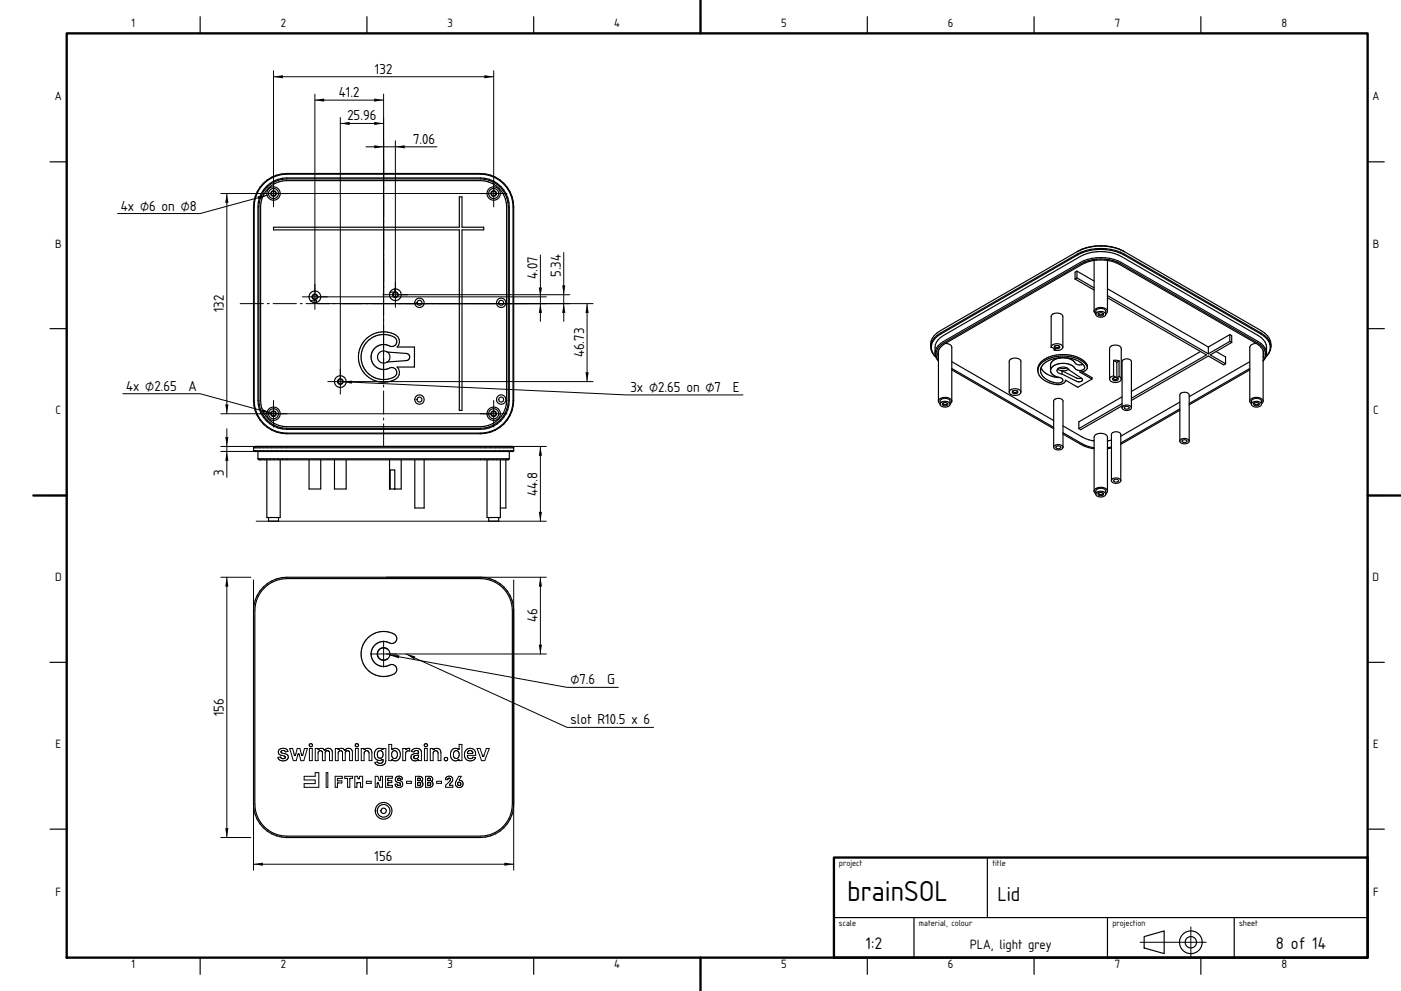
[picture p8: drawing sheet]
<svg xmlns="http://www.w3.org/2000/svg" width="420mm" height="297mm" viewBox="0 0 420 297" stroke-linecap="round" stroke-linejoin="round" font-family="sans-serif">
<g fill="#000">
<path d="M82 23l2.8-.5v1zM94.4 30l2.8-.5v1zM102 37l2.8-.5v1zM112.2 36.5l2.8 .5-2.8 .5zM112.2 29.5l2.8 .5-2.8 .5zM145.2 22.5l2.8 .5-2.8 .5zM68 58l.5 2.8h-1zM77.2 58.8l2.9-.3-2.6 1.2zM112.2 43.5l2.8 .5-2.8 .5zM118.5 44l2.8-.5v1zM162 91l.5 2.8h-1zM161.5 86.2h1l-.5 2.8z"/>
<path d="M169 91l.5 2.8h-1zM168.5 85.5h1l-.5 2.8zM176 91l.5 2.8h-1zM102.7 114.4l2.8-.3v.9zM175.5 111.6h1l-.5 2.8zM68 135.3l.5 2.8h-1zM67.5 131h1l-.5 2.8zM67.5 121.2h1l-.5 2.8zM78.8 122.6l2.6 1.2-2.9-.3zM162 133.8l.5 2.8h-1zM161.5 153.4h1l-.5 2.8zM68 173l.5 2.8h-1z"/>
<path d="M162 173l.5 2.8h-1zM116.9 196.3l2.8 .1-.2 .9zM121.7 196l2.8 .7-.4 .9zM161.5 193.2h1l-.5 2.8zM67.5 248.2h1l-.5 2.8zM76 259l2.8-.5v1zM151.2 258.5l2.8 .5-2.8 .5z"/>
</g>
<g fill="none" stroke="#000" stroke-width=".35">
<path d="M60 5v5M110 5v5M160 5v5M210 5v5M260 5v5M310 5v5M360 5v5M15 48.5h5M78.9 54.9a10 10 0 0 1 7.1-2.9h58a10 10 0 0 1 10 10v58a10 10 0 0 1-10 10h-58a10 10 0 0 1-10-10v-58a10 10 0 0 1 2.9-7.1zM79.1 55.1a9.8 9.8 0 0 1 6.9-2.9h58a9.8 9.8 0 0 1 9.8 9.8v58a9.8 9.8 0 0 1-9.8 9.8h-58a9.8 9.8 0 0 1-9.8-9.8v-58a9.8 9.8 0 0 1 2.9-6.9zM79.9 55.9a8.7 8.7 0 0 1 6.1-2.6h58a8.7 8.7 0 0 1 8.7 8.7v58a8.7 8.7 0 0 1-8.7 8.7h-58a8.7 8.7 0 0 1-8.7-8.7v-58a8.7 8.7 0 0 1 2.6-6.1zM80.1 56.1a8.4 8.4 0 0 1 5.9-2.5h58a8.4 8.4 0 0 1 8.4 8.4v58a8.4 8.4 0 0 1-8.4 8.4h-58a8.4 8.4 0 0 1-8.4-8.4v-58a8.4 8.4 0 0 1 2.5-5.9z"/>
<path d="M80.4 56.4a7.9 7.9 0 0 1 5.6-2.3h58a7.9 7.9 0 0 1 7.9 7.9v58a7.9 7.9 0 0 1-7.9 7.9h-58a7.9 7.9 0 0 1-7.9-7.9v-58a7.9 7.9 0 0 1 2.3-5.6zM410 48.5h5M82 68.1h55.7v-9.1h.8v9.1h6.5v.8h-6.5v54.1h-.8v-54.1h-55.7zM322.9 75.4a14.9 14.9 0 0 1 14.2 0M323.2 75.3l-41.3 23.8a4.8 4.8 0 0 0-2.9 4.8M324.1 74.8a16.2 16.2 0 0 1 11.8 0M328 78.1v15.2M332 78.1v15.2M336.8 75.3l41.3 23.8a4.8 4.8 0 0 1 2.9 4.8M15 98.5h5M93.3 90.3a1.75 1.75 0 0 1 0-2.7 1.75 1.75 0 0 1 2.7 .6 1.75 1.75 0 0 1-1.1 2.4M93.3 90.3l.6 .3h1"/>
<path d="M93.3 90.3l1.6-.2v.5M117 87.5h1.2M118.2 87.5h.2M118.4 86.6a1.75 1.75 0 0 1 1.9 1.9 1.75 1.75 0 0 1-2.2 1.5 1.75 1.75 0 0 1-1.1-2.5M118.4 86.6l-.8 .2-.6 .7M118.4 87.5a.85 .85 0 0 1 .9 1 .85 .85 0 0 1-1.3 .5 .85 .85 0 0 1 .2-1.5M118.4 87.5h.1M118.4 86.6v.9M322.3 83.6l5.7 3.3M322.9 81.3l5.1 2.9M322.9 81.3l-.6 .3v2M322.9 83.3l5.1 3"/>
<path d="M322.9 81.3v2M322.9 83.3l-.6 .3M328 93.3a2.31 2.31 0 0 1 4 0M328 93.3l.5 .8M328.5 94.2v-.9a1.72 1.72 0 0 1 3 0v.9M328.5 94.2a1.72 1.72 0 0 1 3 0M328.5 94.2a1.73 1.73 0 0 0 3 0M329.2 94a.82 .82 0 0 1 1-.4 .82 .82 0 0 1 .6 .8 .84 .84 0 0 1-1 .4 .84 .84 0 0 1-.6-.8zM329.3 93.9a.7 .7 0 0 0 .7 .4 .7 .7 0 0 0 .7-.4M332 93.3l-.5 .8M332 86.5l30.2 17.5M332 88.6l30.2 17.4"/>
<path d="M332 89.2l29.7 17.2-22.5 13M410 98.5h5M109.6 101.7a7.3 7.3 0 0 1 9.6-.8 2.25 2.25 0 0 1-.2 3.1h5.2v6h-5.2a2.46 2.46 0 0 1 .6 2.6 2.46 2.46 0 0 1-2.2 1.6 7.6 7.6 0 0 1-8.8-3.2 7.6 7.6 0 0 1 1-9.3zM110.2 102.3a6.6 6.6 0 0 1 8.4-.9 1.59 1.59 0 0 1-.2 2.2 1.59 1.59 0 0 1-2.2-.2 3.8 3.8 0 0 0-4.9 3.9 3.8 3.8 0 0 0 5.5 3 1.54 1.54 0 0 1 2.1 .9 1.54 1.54 0 0 1-1.3 2 6.7 6.7 0 0 1-8.2-2.4 6.7 6.7 0 0 1 .8-8.5zM113.6 105.8a1.83 1.83 0 0 1 2.4-.3l5.7 .4a1.07 1.07 0 0 1 1.1 1.1 1.07 1.07 0 0 1-1.1 1.1l-5.7 .4a1.83 1.83 0 0 1-2.4-.3 1.83 1.83 0 0 1 0-2.4zM116.2 105.5a1.9 1.9 0 0 1 0 3M279 103.9a4.8 4.8 0 0 1 2.9-4.1l41-23.6a15.6 15.6 0 0 1 14.2 0l41 23.6a5.2 5.2 0 0 1 2.9 4.1M279 103.9a4.1 4.1 0 0 0 1.6 3.1M280.3 105.9a4.6 4.6 0 0 1 2.6-5.4l41-23.6a13.6 13.6 0 0 1 12.2 0l41 23.6a4.7 4.7 0 0 1 2.6 5.4M280.3 105.9a3.5 3.5 0 0 0 1 2.3M280.3 105.9a4.2 4.2 0 0 1 2.6-3.6l41-23.6a13.6 13.6 0 0 1 12.2 0l41 23.6a4.5 4.5 0 0 1 2.6 3.6M281.3 108a3.5 3.5 0 0 1 1.8-5.3l41-23.7a13.1 13.1 0 0 1 11.8 0l41 23.7a3.5 3.5 0 0 1 1.8 5.3"/>
<path d="M281.3 105.1v15.1M283.4 102.9a1.73 1.73 0 0 1 1.9 1.2v16.1M285.3 110.8l30.6 17.7M285.3 110.4l30.6 17.7M285.3 108.4l30.6 17.6M302.6 117.5v-9.2a2.01 2.01 0 0 1 3.5 0v9.2M302.6 117.5a2.01 2.01 0 0 1 3.5 0M302.6 117.5a2.02 2.02 0 0 0 3.5 0M303.5 117.3a.82 .82 0 0 1 1-.4 .82 .82 0 0 1 .6 .8 .84 .84 0 0 1-1 .4 .84 .84 0 0 1-.6-.8zM303.6 117.2a.7 .7 0 0 0 .7 .4 .7 .7 0 0 0 .7-.4M311.1 111a5.1 5.1 0 0 0 4.8 4.1 2.61 2.61 0 0 0 3.5-1.2l3.7 2.2 4.2-2.5M312.1 110.2a5.8 5.8 0 0 0 5.4 2.9"/>
<path d="M312.9 109.1a9.7 9.7 0 0 1 11.8 .2 .87 .87 0 0 1 0 1.5 2.89 2.89 0 0 1-3.2-1.2 5.1 5.1 0 0 0-6.4 .9 2.02 2.02 0 0 0 1.9 2.5l.3 .1a1.18 1.18 0 0 1 1.3 1.1 3.8 3.8 0 0 1-4.4-.2 2.93 2.93 0 0 1-1.6-4.6zM315.1 104v-9.2a2.01 2.01 0 0 1 3.5 0v9.2M315.1 104a2.01 2.01 0 0 1 3.5 0M315.1 104l1.3 .7-.4 .2M316 104.5v.4M316.1 103.8a.82 .82 0 0 1 .9-.4 .82 .82 0 0 1 .6 .8 .84 .84 0 0 1-.9 .4 .84 .84 0 0 1-.6-.7zM316.2 103.7a.7 .7 0 0 0 .7 .5 .7 .7 0 0 0 .6-.5M317.1 110.6l1.3 .5M317.1 110.5a2.37 2.37 0 0 1 3.4 .4l3.7 2.5a.57 .57 0 0 1 .3 .7 .57 .57 0 0 1-.8 .3h-.8l-4.8-2.3a.95 .95 0 0 1-1.1-.5 .95 .95 0 0 1 .1-1.1zM317.5 110.3a3.1 3.1 0 0 0 2.4 0M318.4 111.1l4.5 2.3 1.2-.1M318.4 111.1v1"/>
<path d="M318.5 111.2h.1M318.6 104a1.94 1.94 0 0 1-2.6 .9M318.6 107.2a3.3 3.3 0 0 0-3.7 2.2v1.6M319 107.2l1.5 .3 1.2 .6a2.51 2.51 0 0 0 2.9 1.1M320.3 110.6l-.7 .5-1.1 .1M324.4 111.4l2.9 1.8v.4M324.4 111.4l-.7 .1 3.6 2.1M326 110.3l-.8 .9-.8 .2M326 110.3a5.2 5.2 0 0 0-4.3-3.2 10.4 10.4 0 0 0-9.8 2.1l-.6 1.1-.2 .7M326 110.3a3.5 3.5 0 0 0-2.6-3.1 11.2 11.2 0 0 0-11.2 1.2l-.9 1.4-.2 1.2M332.6 113.6v-9.2a2.01 2.01 0 0 1 3.5 0v9.2M332.6 113.6a2.02 2.02 0 0 0 3.5 0"/>
<path d="M333.7 113.3a.7 .7 0 0 0 .7 .5 .7 .7 0 0 0 .6-.5M333.8 112.7l-.9 .4-.3 .5M333.8 108l1.7 .2M333.8 108v4.7M333.8 112.7l.9 .5M333.8 108l1 .6M334.7 113.2a.65 .65 0 0 0-.8-.1 .65 .65 0 0 0-.2 .8 .83 .83 0 0 0 .9 .3 .83 .83 0 0 0 .6-.7l-.4-.3M334.7 113.2h.1M334.8 113.2h.1M334.8 108.6v4.6M335.5 112.8l.6 .8M335.5 108.2v4.6"/>
<path d="M335.5 112.8l-.7 .4M335.5 108.2l-.7 .4M336.4 118.9l-13 7.5v2.1M359.9 105.3l-20.7 12M362.2 104v2M364.6 105.3l2.8 1.7v2M367.4 109l-.6 .3-4.6-2.6-23 13.3M368.7 100.3l.5 .3v2.1M368.7 100.3l-6.5 3.7M368.7 100.3v2M368.7 102.3l.5 .4M368.7 102.3l-6.5 3.7"/>
<path d="M369.2 102.7l-6.4 3.7 4.6 2.6M374.7 110.8l-18.2 10.5M374.7 110.4l-18.2 10.5M374.7 108.4l-18.2 10.5M376.6 102.9l-41-23.7a12.3 12.3 0 0 0-11.2 0l-41 23.7a3.5 3.5 0 0 0-2.1 4.2M376.6 102.9a3.5 3.5 0 0 1 2.1 4.2M376.6 102.9a1.74 1.74 0 0 0-1.9 1.2v16.1M378.7 105.1v15.1M379.7 105.9a3.5 3.5 0 0 1-1 2.3M379.7 106.6a3.8 3.8 0 0 0-.8-5.8l-42-24.4a15.3 15.3 0 0 0-13.8 0l-41 23.7a4.3 4.3 0 0 0-2.4 5.7l.8 1.1M381 103.9a4.1 4.1 0 0 1-1.6 3.1M76 135.1l.2 .2h77.6l.2-.2"/>
<path d="M76 135.1h78M76 134.2h78M76 134.2v.9M76 134.2l.4-.4h77.2l.4 .4M77.3 135.3v2.2M77.3 137.5h75.4M77.3 137.5l.3 .3h74.8l.3-.3M80 137.8v17.3h4v-17.3M92.6 137.8v8.8h3.5v-8.8M100.3 137.8v8.8h3.5v-8.8M116.8 137.8v8.8h.2M120.3 137.8v8.8h-1.9"/>
<path d="M124.4 137.8v14.4h2.8v-14.4M146 137.8v17.3h4v-17.3M151.7 137.8v14.4h-1.7M152.7 135.3v2.2M154 134.2v.9M281.3 120.2a2.31 2.31 0 0 1 4 0M281.3 120.2l.5 .8M281.8 121.1v-.9a1.72 1.72 0 0 1 3 0v.9M281.8 121.1a1.72 1.72 0 0 1 3 0M281.8 121.1a1.73 1.73 0 0 0 3 0M282.6 120.9a.82 .82 0 0 1 .9-.3 .82 .82 0 0 1 .6 .8 .84 .84 0 0 1-.9 .4 .84 .84 0 0 1-.7-.8zM282.7 120.8a.7 .7 0 0 0 .6 .5 .7 .7 0 0 0 .7-.5"/>
<path d="M285.3 120.2l-.5 .8M315.9 134v-13.8a1.61 1.61 0 0 1 2.8 0v13.8M315.9 134a1.61 1.61 0 0 1 2.8 0M315.9 134a1.62 1.62 0 0 0 2.8 0M316.7 133.8a.67 .67 0 0 1 .8-.3 .67 .67 0 0 1 .4 .8 .67 .67 0 0 1-.8 .2 .67 .67 0 0 1-.4-.7zM318.7 130.1l6.4 3.6 2.9 .8M318.7 129.7l6.7 3.8 2.6 .7M318.7 127.6l6.7 3.8 2.6 .7M333.2 134.3l-1.2 .2M333.2 133.9l-1.2 .3M333.2 131.9l-1.2 .2M336.4 122.2v-13.8a1.61 1.61 0 0 1 2.8 0v13.8"/>
<path d="M336.4 122.2a1.61 1.61 0 0 1 2.8 0M336.4 122.2a1.62 1.62 0 0 0 2.8 0M336.4 121l-13 7.5M336.4 121.6l-12.4 7.2-.6-.3M337.2 122a.67 .67 0 0 1 .8-.3 .67 .67 0 0 1 .4 .7 .67 .67 0 0 1-.8 .3 .67 .67 0 0 1-.4-.7zM353.7 132.2v-13.8a1.61 1.61 0 0 1 2.8 0v13.8M353.7 132.2a1.61 1.61 0 0 1 2.8 0M353.7 132.2a1.62 1.62 0 0 0 2.8 0M353.7 123l-17.7 10.2M353.7 122.5l-17.7 10.3M353.7 120.5l-17.7 10.2M354.5 132a.67 .67 0 0 1 .8-.3 .67 .67 0 0 1 .4 .7 .67 .67 0 0 1-.8 .3 .67 .67 0 0 1-.4-.7z"/>
<path d="M374.7 120.2a2.31 2.31 0 0 1 4 0M374.7 120.2l.5 .8M375.2 121.1v-.9a1.72 1.72 0 0 1 3 0v.9M375.2 121.1a1.72 1.72 0 0 1 3 0M375.2 121.1a1.73 1.73 0 0 0 3 0M375.9 120.9a.82 .82 0 0 1 .9-.3 .82 .82 0 0 1 .6 .8 .84 .84 0 0 1-.9 .4 .84 .84 0 0 1-.6-.8zM376 120.8a.7 .7 0 0 0 .7 .5 .7 .7 0 0 0 .6-.5M378.7 120.2l-.5 .8M15 148.5h5M80.5 155.1v1.1h3v-1.1M117 146.6v-5.7h1.4v5.7M117 146.6h1.2"/>
<path d="M118.2 146.6h.2M118.4 146.5l-.2 .1M146.5 155.1v1.1h3v-1.1M328 147.2v-16.2a2.31 2.31 0 0 1 4 0v16.2M328 147.2a2.31 2.31 0 0 1 4 0M328 147.2l.5 .8M328.5 148.1v-.9a1.72 1.72 0 0 1 3 0v.9M328.5 148.1a1.72 1.72 0 0 1 3 0M328.5 148.1a1.73 1.73 0 0 0 3 0M329.2 147.9a.82 .82 0 0 1 1-.4 .82 .82 0 0 1 .6 .8 .84 .84 0 0 1-1 .4 .84 .84 0 0 1-.6-.8zM329.3 147.8a.7 .7 0 0 0 .7 .4 .7 .7 0 0 0 .7-.4M332 147.2l-.5 .8"/>
<path d="M333.2 144v-13.8a1.61 1.61 0 0 1 2.8 0v13.8M333.2 144a1.61 1.61 0 0 1 2.8 0M333.2 144a1.62 1.62 0 0 0 2.8 0M334 143.8a.67 .67 0 0 1 .8-.3 .67 .67 0 0 1 .4 .8 .67 .67 0 0 1-.8 .2 .67 .67 0 0 1-.4-.7zM410 148.5h5M78.9 175.9a10 10 0 0 1 7.1-2.9h58a10 10 0 0 1 10 10v58a10 10 0 0 1-10 10h-58a10 10 0 0 1-10-10v-58a10 10 0 0 1 2.9-7.1zM79.2 176.2a9.6 9.6 0 0 1 6.8-2.8h58a9.6 9.6 0 0 1 9.6 9.6v58a9.6 9.6 0 0 1-9.6 9.6h-58a9.6 9.6 0 0 1-9.6-9.6v-58a9.6 9.6 0 0 1 2.8-6.8zM15 198.5h5M110.2 191.3a6.6 6.6 0 0 1 8.4-.9 1.59 1.59 0 0 1-.2 2.2 1.59 1.59 0 0 1-2.2-.2 3.8 3.8 0 0 0-4.9 3.9 3.8 3.8 0 0 0 5.5 3 1.54 1.54 0 0 1 2.1 .9 1.54 1.54 0 0 1-1.3 2 6.8 6.8 0 0 1-8.2-2.4 6.8 6.8 0 0 1 .8-8.5zM116.2 194.5a1.87 1.87 0 0 0-2.5 .2 1.87 1.87 0 0 0 0 2.6 1.87 1.87 0 0 0 2.5 .2M410 198.5h5M15 248.5h5"/>
<path d="M296 257v18M410 248.5h5M250 275h160M274 275v12M332 275v12M370 275v12M60 287v5M110 287v5M160 287v5M210 287v5M260 287v5M310 287v5"/>
<path d="M343 280.7l6-1.7v6.8l-6-1.7zM360 287v5"/>
<circle cx="82" cy="58" r=".66"/>
<circle cx="82" cy="58" r="1.5"/>
<circle cx="82" cy="58" r="2"/>
<circle cx="82" cy="58" r=".85"/>
<circle cx="148" cy="58" r=".66"/>
<circle cx="148" cy="58" r="1.5"/>
<circle cx="148" cy="58" r="2"/>
<circle cx="148" cy="58" r=".85"/>
<circle cx="94.4" cy="89" r=".66"/>
<circle cx="94.4" cy="89" r=".85"/>
<circle cx="118.5" cy="88.3" r=".66"/>
<circle cx="125.7" cy="90.8" r="1.4"/>
<circle cx="125.8" cy="90.8" r=".74"/>
<circle cx="150.2" cy="90.8" r=".74"/>
<circle cx="150.3" cy="90.8" r="1.4"/>
<circle cx="102" cy="114.4" r="1.75"/>
<circle cx="102" cy="114.4" r=".66"/>
<circle cx="102" cy="114.4" r=".85"/>
<circle cx="125.7" cy="119.8" r="1.4"/>
<circle cx="125.8" cy="119.8" r=".74"/>
<circle cx="150.3" cy="119.8" r="1.4"/>
<circle cx="150.3" cy="119.8" r=".74"/>
<circle cx="82" cy="124" r="2"/>
<circle cx="82" cy="124" r=".85"/>
<circle cx="82" cy="124" r="1.5"/>
<circle cx="82" cy="124" r=".66"/>
<circle cx="148" cy="124" r=".66"/>
<circle cx="148" cy="124" r=".85"/>
<circle cx="148" cy="124" r="2"/>
<circle cx="148" cy="124" r="1.5"/>
<circle cx="115" cy="196" r="1.9"/>
<circle cx="115" cy="243" r=".8"/>
<circle cx="115" cy="243" r="1.9"/>
<circle cx="115" cy="243" r="2.5"/>
<circle cx="357" cy="282.4" r="3.4"/>
<circle cx="357" cy="282.4" r="1.7"/>
</g>
<g fill="none" stroke="#000" stroke-width=".3">
<path d="M82 21.2v40.8M82 23h66M94.4 28.2v64.5M94.4 30h20.6M102 35.2v82.9M102 37h13M115 28.2v86M148 21.2v40.8M66.2 58h85.8M68 58v66M80.1 58.5l-20.1 5.5h-24.8M109.7 44h21.3"/>
<path d="M118.5 42.2v49.9M162 76.4v19.9M169 75.7v20.6M72 91h7M80.1 91h.6M81.9 91h7M90 91h.6M90.7 89h73.1M91.8 91h86M114.8 88.3h56M176 91v23.4M36.8 118h23.2l21.4 5.8"/>
<path d="M98.3 114.4h79.5M102.7 114.4l85.3 4h34.7M115 115.4v.6M115 117.1v7M66.2 135.3h87M66.2 133.8h97.6M66.2 124h85.8M68 128.5v14.5M82 120v8M115 125.3v.6M115 127v7M148 120v8"/>
<path d="M162 133.8v22.4M76.8 156.2h87M66.2 173h9M68 173v78M76 173.8v87M115.8 173h48M154 173.8v87M162 173v23M111.1 196h52.7M115 192.1v7.8M116.9 196.3l53.1 9.7h15.3M121.7 196l48.3 22h26"/>
<path d="M84.2 227h.1M84.2 227v.1M84.2 227.1l.1 .1M84.3 227.2h.1M84.3 225.3v.2M84.3 225.3h.1M84.3 225.2v.1M84.3 225.5h.1M84.3 225.1l.6-.2 .7 .5 .7-.2a1.47 1.47 0 0 0-1.6-1 1.47 1.47 0 0 0-1.2 1.5l.5 .6 1.4 .4M84.3 225.1v.1M84.3 225.5l.1 .1M84.4 227.2v.1"/>
<path d="M84.4 225.6h.1M84.4 225.6l1 .3a1.12 1.12 0 0 1 1 1.4 1.12 1.12 0 0 1-1.5 .7h-.3a1.33 1.33 0 0 1-1.3-1h.9M85.4 226.7h.1M85.4 226.7l.1 .1M85.5 226.8h.1M85.5 227.1l-.5 .3-.6-.1M85.5 226.8v.1M85.5 227.1h.1M85.5 226.9h.1M85.6 226.9v.1M85.6 227l-.1 .1M88.2 226.3h.1"/>
<path d="M88.2 226.3l.2 .1M88.4 226.4h.1M88.5 226.4h-.1M88.6 226.3l-.1 .1M88.6 226.3l.5-2h.8l.6 2.1M88.6 226.3h.1M89.3 226.1l-.5 1.9h-.9l-1.1-3.7h.9l.5 2M89.3 226v.1M89.5 226h.1M89.5 226h-.2M89.6 226h.1M89.6 226l.1 .1"/>
<path d="M89.7 226.1h.1M89.7 226.1l.5 1.9h.9l1.1-3.7h-.9l-.5 2M90.5 226.4h.1M90.6 226.4h.1M90.7 226.4h-.1M90.8 226.3l-.1 .1M91.2 232.7h3.3v-1.1h1.1v4.4h-4.4v-1.1h3.3v-1.1h-3.3zM92.8 224.3h.8v3.7h-.8zM95.3 224.4l-.8-.1v3.7h.9l.1-2.7M95.3 224.4v.1M95.3 224.5h.1M95.4 224.5v.1"/>
<path d="M95.4 224.6l.5-.2a.95 .95 0 0 1 1.2 .3M95.5 225.3h.1M97.1 224.7h.1M97.2 224.7h.1M97.2 224.7v.1M97.2 224.8h.1M97.4 224.8h-.1M97.4 224.8h.1M97.5 224.7a1.2 1.2 0 0 1 1.3-.4 1.2 1.2 0 0 1 .8 1.2v2.5h-.8l-.1-2.6M97.8 231.6h.5v4.4h-.5zM98.3 225h-.4l-.4 .4v2.6h-.8l-.1-2.8-.6-.2-.5 .3M98.3 225h.1"/>
<path d="M98.3 225h.2M98.5 225v.1M98.5 225.1l.2 .2M98.7 225.3v.1M101.1 233.5v.3M101.1 233.8l.1 .1M101.2 233.4l-.1 .1M101.2 233.9v.1M101.2 234.8h.1M101.2 233.4h.1M101.2 234.7v.1M101.2 233.3v.1"/>
<path d="M101.2 234h.1M101.3 234h.1M101.3 233.3h1.3v-.6h-2.1v3.3h.7v-1.2M101.3 233.3h.1M101.3 234.7h-.1M101.3 224.4l-.8-.1v3.7h.9l.1-2.7M101.3 224.4h.1M101.3 224.4l.1 .1M101.3 234h1.2v.7h-1.2M101.3 234.7h.1M101.4 224.5h.1M101.4 224.5v.1"/>
<path d="M101.4 224.6h.1M101.5 225.3h.1M101.6 224.6h-.1M101.6 224.5v.1M101.6 224.5l.3-.1a.98 .98 0 0 1 1.3 .4M103.2 224.8h.1M103.3 224.8h.1M103.4 224.8h-.1M103.4 224.8h.1M103.4 224.8a1.21 1.21 0 0 1 1.4-.5 1.21 1.21 0 0 1 .8 1.2v2.5h-.8v-2.6M103.8 225.1l-.3 .4v2.5h-.8l-.1-2.8-.5-.2-.6 .3M103.8 225.1h.1"/>
<path d="M104 233.3h-.6v-.6h2.3v.6h-.8M104 233.3h.1M104.1 233.3h.1M104.1 233.3l.1 .1M104.2 233.4v.1M104.2 233.5v2.5h.7v-2.5M104.3 225h.1M104.3 225l-.5 .1M104.3 225h.2M104.5 225v.1M104.5 225.1h.1M104.6 225.1h.1"/>
<path d="M104.6 225.1l.1 .1M104.7 225.2h.1M104.7 225.2v.1M104.7 225.3l.1 .1M104.9 233.4v.1M104.9 233.3v.1M104.9 233.3h.1M106.6 224.3h.8v3.7h-.8zM107 234.7h.1M107.1 234.6l-.1 .1M107.1 234.6h.1M107.2 234.5l.1 .1"/>
<path d="M107.2 234.5l-.1 .1M107.4 233.3l-.2-.6h-.8v3.3h.6v-1.3M107.4 233.3h.1M107.4 233.3l.1 .1M107.5 233.4h.1M107.6 233.4h-.1M107.7 233.3l-.1 .1M107.7 233.3h.1M107.7 233.3l.2-.6h.8v3.3h-.6v-1.3M107.8 234.5l-.5 .1M107.9 234.5l.1 .1M107.9 234.5h-.1"/>
<path d="M108 234.6h.1M108.1 234.6v.1M109.1 224.4l-.8-.1v3.7h.8v-2.2a.75 .75 0 0 1 .8-.8 .75 .75 0 0 1 .7 .8v2.2h.9v-2.4a1.27 1.27 0 0 0-.7-1.2 1.27 1.27 0 0 0-1.5 .2M109.1 224.4v.1M109.1 224.5h.1M109.1 224.5l.1 .1M109.2 224.6h.1M109.3 224.6h.1M109.8 234.1h1.5v.7h-1.5zM113.1 234.8h.1M113.1 234.7v.1M113.1 234.7h.1"/>
<path d="M113.2 234.7h-.1M113.2 234.6v.1M113.3 234.6h.1M113.3 234.6h-.1M113.3 234.6l.1 .1M113.4 234.7h.1M113.4 225.2l.3-.2a1.09 1.09 0 0 1 1.1 1.1 1.09 1.09 0 0 1-1.1 1.1 1.36 1.36 0 0 1-.3-2zM113.7 233.9l-.4-1.2h-.8v3.3h.6v-1.2M113.7 233.9h.1M113.7 233.9l.1 .1M113.8 234h.1M114 233.9l-.2 .1"/>
<path d="M114 233.9h.1M114 233.8l.1-1.1h.6v3.3h-.8l-.5-1.3M114 233.8v.1M114.5 224.6a1.55 1.55 0 0 0-1.8 .1 1.55 1.55 0 0 0-.5 1.7 1.46 1.46 0 0 0 .8 1.3 1.46 1.46 0 0 0 1.6-.1M114.5 224.6h.1M114.6 224.6h.1M114.6 228.6h.1M114.6 227.6h.1M114.7 224.6h.1M114.7 227.6l.1 .1M114.8 228.4l-.2 .2M114.8 224.5l-.1 .1"/>
<path d="M114.8 228.3v.1M114.8 227.7h.1M114.8 227.7v.1M114.8 227.8v.5M114.8 224.4v.1M114.8 224.4l.9-.1v3.7a1.79 1.79 0 0 1-1.5 1.4 1.79 1.79 0 0 1-1.8-.8l.7-.3 .5 .4 1-.1M114.8 224.4h.1M116.3 234.7v.5M116.3 233.8h.1M116.3 235.2h.1M116.3 233.4v.4M116.3 233.8v.1"/>
<path d="M116.3 234.7h.1M116.3 235.2v.1M116.3 233.4h.1M116.3 233.3v.1M116.3 233.9h.1M116.3 234.6v.1M116.3 235.3h.1M116.3 233.3h.1M116.3 233.9l.1 .1M116.3 234.6h.1M116.4 233.3h-.1M116.4 234h.1"/>
<path d="M116.4 234.6h-.1M116.4 235.3v.1M116.4 233.2h1.2v-.5h-2v3.3h2v-.6h-1.2M116.4 234h1.1v.5h-1.1M116.4 233.2v.1M116.4 234.5v.1M117.4 224.4v-1.3h-.8v4.9l.8-.2M117.4 224.4h.1M117.4 227.8h.1M117.4 224.4l.1 .1M117.5 227.8h-.1M117.5 227.8h.1"/>
<path d="M117.5 224.5v.1M117.5 224.6h.1M117.6 227.7h.1M117.6 227.7l-.1 .1M117.7 224.6h-.1M117.7 224.6h.1M117.7 225.2l.3-.2a1.13 1.13 0 0 1 1.1 1.1 1.13 1.13 0 0 1-1.1 1.2 1.47 1.47 0 0 1-.3-2.1zM117.7 224.5v.1M117.7 224.5a1.55 1.55 0 0 1 1.8 .2 1.55 1.55 0 0 1 .5 1.7 1.47 1.47 0 0 1-.8 1.5 1.47 1.47 0 0 1-1.6-.2M119.2 233.5v.2M119.2 233.5h.1M119.2 233.4v.1"/>
<path d="M119.2 233.4h.1M119.2 233.3v.1M119.2 233.7l.1 .1M119.3 233.8a1.17 1.17 0 0 1 1.3 .7 1.17 1.17 0 0 1-.4 1.4h-.2a1.13 1.13 0 0 1-1.6-.9h.7l.2 .4h.5M119.9 235.4h-.1M119.9 233.3h.1M119.9 233.3h-.7M119.9 234.7h.1M119.9 234.7l.2 .4M119.9 233.3l.1 .1M120 235.3l-.1 .1M120 233.4v.1"/>
<path d="M120 233.5l.7 .1a1.08 1.08 0 0 0-1.2-1.1 1.08 1.08 0 0 0-1 1.3 1.08 1.08 0 0 0 1.3 .9h.1M120 235.2v.1M120.1 235.1l-.1 .1M120.1 235.1h.1M121.6 224.4l-.9-.1v3.7h.9v-2.2a.86 .86 0 0 1 1.2-.7v-.8l-1 .2M121.6 224.4h.1M121.6 224.4v.1M121.7 224.5h.1M121.8 224.5h.1M121.9 234.1h1.4v.7h-1.4zM124 227h.1M124 226.8v.2"/>
<path d="M124 227l.1 .2M124 226.8h.1M124.1 227.2h.1M124.1 226.6l-.1 .2M124.1 227.2l.1 .1M124.1 226.6h.1M124.2 227.3h.1M125.2 235.2h.1M125.2 233.4v.4M125.2 233.8h.1M125.2 235.2v.1M125.2 234.7v.5"/>
<path d="M125.2 233.8v.1M125.2 233.4h.1M125.2 235.3h.1M125.2 234.6v.1M125.2 233.9h.1M125.2 227.8h.1M125.3 235.3l.1 .1M125.3 233.9l.1 .1M125.3 225.7l-.1 .1a1.54 1.54 0 0 0-2 1.1 1.22 1.22 0 0 0 .7 1.1 1.22 1.22 0 0 0 1.3-.2M125.3 233.3l-.1 .1M125.3 227.8h-.1M125.3 227.8h.1"/>
<path d="M125.3 225.1l-.7-.1-.5 .4-.8-.2a1.6 1.6 0 0 1 1.6-.9 1.6 1.6 0 0 1 1.4 1.2v2.5l-.8-.1M125.3 225.1h.1M125.3 233.2v.1M125.3 225.7h.1M125.4 227.8h.1M125.4 226.3h.1M125.4 226.3l-1.3 .3M125.4 235.4h.1M125.4 234.5l-.2 .1M125.4 234h.1M125.4 233.2h-.1M125.4 225.7h-.1"/>
<path d="M125.4 225.1v.1M125.4 233.2h.4M125.4 234.5h.4M125.4 234.5h.1M125.4 233.2h.1M125.4 225.2l.1 .4M125.4 225.7h.1M125.4 227.8l.1 .1M125.4 226.3l.1 .1M125.5 226.4h.1M125.5 225.6l-.1 .1M125.5 225.6h.1"/>
<path d="M125.5 226.4v.1a.84 .84 0 0 1-.4 .8 .84 .84 0 0 1-.9 0M125.5 227.9h.1M125.8 235.4h-.4M125.8 234.5h.1M125.8 235.4h.1M125.8 234.5l.1 .1M125.8 233.2l.1 .1M125.8 233.9l-.4 .1M125.9 233.3h.1M125.9 233.9h-.1M125.9 234.6h.1M125.9 235.4h-.1"/>
<path d="M125.9 235.3v.1M125.9 233.3l.1 .1M126 234.6h.1M126 233.4h.1M126 233.4l-.1 .5M126 234.6v.1M126 234.7h.1M126.1 235.2l-.2 .1M126.1 234.7v.5M126.1 235.2h.1M126.4 234.2v.1M126.4 234.3h.1"/>
<path d="M126.4 234.1l.1-.1a.85 .85 0 0 0 .1-1 .85 .85 0 0 0-1-.3h-1v3.3h1.1a.96 .96 0 0 0 1-.6 .96 .96 0 0 0-.2-1.1M126.4 234.1v.1M127.2 224.3h.9v3.7h-.9zM128.2 235.2h.1M128.2 233.4v.4M128.2 233.8h.1M128.2 235.2l.1 .1M128.2 234.7v.5M128.2 233.8l.1 .1M128.2 233.4h.1M128.2 234.6v.1M128.3 235.3v.1"/>
<path d="M128.3 234.6h-.1M128.3 233.9h.1M128.3 233.3l-.1 .1M128.3 235.4h.1M128.3 234.6h.1M128.3 233.9l.1 .1M128.3 233.3h.1M128.4 235.4h.1M128.4 234.5l-.1 .1M128.4 234h.1M128.4 233.2h-.1M128.4 233.2h.4"/>
<path d="M128.4 234.5l.5 .1M128.4 234.5h.1M128.4 233.2h.1M128.7 234h-.3M128.8 234h-.1M128.8 233.2l.1 .1M128.8 233.9v.1M128.9 233.3h.1M128.9 233.9h-.1M128.9 234.6h.1M128.9 235.4h-.5M128.9 235.3v.1"/>
<path d="M128.9 233.3l.1 .1M128.9 233.9h.1M129 234.6h.1M129 233.4h.1M129 233.8l-.1 .1M129 233.4v.1M129 234.6l.1 .1M129 233.5h.1M129 233.7v.1M129 233.5v.2M129 233.7h.1M129.1 234.7h.1"/>
<path d="M129.1 235.2l-.2 .1M129.1 234.7v.4M129.1 235.2h.1M129.1 235.1v.1M129.1 235.1h.1M129.4 234.2l.1 .1M129.5 234.3h.1M129.5 234.1l-.1 .1M129.5 234.1h.1M129.5 234a.85 .85 0 0 0 .1-1 .85 .85 0 0 0-1-.3h-1v3.3h1.1a.96 .96 0 0 0 1-.6 .96 .96 0 0 0-.2-1.1M129.5 234v.1M129.8 224.4l-.8-.1v3.7h.8v-2.2a.75 .75 0 0 1 .8-.8 .75 .75 0 0 1 .7 .8v2.2h.9v-2.4a1.26 1.26 0 0 0-.7-1.2 1.26 1.26 0 0 0-1.4 .2"/>
<path d="M129.8 224.4v.1M129.8 224.5h.1M129.8 224.5l.2 .1M130 224.6h.1M130.1 224.6h-.1M130.9 234.1h1.5v.7h-1.5zM134.2 233.6l-.7 .1a1.1 1.1 0 0 1 1.7-1 1.1 1.1 0 0 1 0 1.9l-.4 .4M134.2 233.5v.1M134.3 233.3l-.1 .2M134.4 233.3h-.1M134.5 233.2l-.1 .1M134.5 233.2h.1"/>
<path d="M134.7 233.2h.1M134.7 233.2h-.2M134.8 233.2l.2 .3M134.8 235.1l.1 .2M134.8 235.1h.1M134.8 235v.1M134.8 235h.1M134.9 235.3h.1M135 233.5h.1M135 233.5l-.1 .5-1.3 1.3v.7h2.2v-.7h-.9M136.2 225.2l.3-.2a1.13 1.13 0 0 1 1.2 1.1 1.13 1.13 0 0 1-1.2 1.2 1.47 1.47 0 0 1-.3-2.1zM137.2 234.7v.5"/>
<path d="M137.2 235.2h.1M137.2 234.6v.1M137.2 235.2l.3 .2M137.3 234.6h-.1M137.3 234.5v.1M137.3 224.6a1.55 1.55 0 0 0-1.8 .1 1.55 1.55 0 0 0-.4 1.7 1.61 1.61 0 0 0 2.5 1.4M137.3 224.6h.1M137.4 224.6h.1M137.5 224.6h.1M137.5 235.4h.1M137.5 234.4l-.2 .1M137.5 235.4h.3"/>
<path d="M137.5 234.4h.3M137.5 234.4h.1M137.6 224.5l-.1 .1M137.6 227.8h.1M137.6 224.5h.1M137.6 224.4v.1M137.6 224.4v-1.3h.9v4.9h-.8l-.1-.2M137.6 224.4h.1M137.7 233.7v.1M137.7 233.7h.1M137.7 233.8l.2 .1M137.7 233.6l.6-.9h-.8l-.7 1.2a1.18 1.18 0 0 0-.2 1.7 1.18 1.18 0 0 0 1.7 .1 1.18 1.18 0 0 0 .2-1.6l-.6-.2"/>
<path d="M137.7 233.6v.1M137.8 234.4h.1M137.8 235.4h.1M137.8 234.4l.3 .2M137.9 233.9h.1M138.1 234.6v.1M138.1 235.2l-.3 .2M138.1 234.7v.1M138.1 235.2h.1M138.1 234.8h.1M138.1 234.8v.4M139.7 224.8a1.72 1.72 0 0 1 2.1-.3 1.72 1.72 0 0 1 .8 1.9h-2.3a.79 .79 0 0 0 .5 1 .79 .79 0 0 0 1-.5l.8 .2a1.84 1.84 0 0 1-2.7 .6 1.84 1.84 0 0 1-.3-2.7z"/>
<path d="M140.1 225.6h.1M140.1 225.6v.1M140.1 225.7h.1M140.2 225.7h.1M140.2 225.7v.1M140.2 225.8h.1M140.2 226.4h.1M140.4 225.1l-.3 .5M140.5 225.1h-.1M140.6 225l-.1 .1M140.6 225h.1M141.3 225h-.7"/>
<path d="M141.3 225h.1M141.3 225l.1 .1M141.4 225.1h.1M141.4 225.1l.3 .5M141.6 225.8h-1.3M141.7 225.7l-.1 .1M141.7 225.7h.1M141.7 225.6h.1M141.7 225.6v.1M144.7 226.6l-.8-2.3h-.9l1.4 3.7h.9l1.4-3.7h-.9l-.8 2.3M144.7 226.6h.1M144.7 226.7h.1"/>
<path d="M144.9 226.7h-.1M145 226.7h-.1M145 226.6v.1M66.2 251h9M76 259h78M357 277.8v9.2M341.8 282.4h19.8"/>
<circle cx="93.2" cy="223.3" r=".48"/>
<circle cx="107" cy="223.3" r=".48"/>
<circle cx="127.7" cy="223.3" r=".48"/>
<circle cx="133.7" cy="227.5" r=".52"/>
</g>
<path d="M20 10h390v277h-390zM210 0v10M10 148.5h10M410 148.5h10M250 257h160v30h-160zM210 287v10" fill="none" stroke="#000" stroke-width=".7"/>
<text font-size="8.1" x="254" y="270">brainSOL</text>
<text font-size="5.7" x="299" y="270">Lid</text>
<g font-size="4.7">
<text x="259.6" y="284.4">1:2</text>
<text x="382.5" y="284.4">8 of 14</text>
</g>
<g font-size="4.1">
<text x="112.4" y="22.1">132</text>
<text x="101.6" y="29.1">41.2</text>
<text x="104.1" y="36.1">25.96</text>
<text x="123.8" y="43.1">7.06</text>
<text x="36.3" y="63.1">4x ⌀6 on ⌀8</text>
<text x="161.1" y="83.7" transform="rotate(-90 161.1 83.7)">4.07</text>
<text x="168.1" y="83" transform="rotate(-90 168.1 83)">5.34</text>
<text x="67.1" y="93.6" transform="rotate(-90 67.1 93.6)">132</text>
<text x="175.1" y="107.1" transform="rotate(-90 175.1 107.1)">46.73</text>
<text x="37.8" y="117.1">4x ⌀2.65</text>
<text x="56.5" y="117.1">A</text>
<text x="189" y="117.5">3x ⌀2.65 on ⌀7</text>
<text x="219.7" y="117.5">E</text>
<text x="67.1" y="142.5" transform="rotate(-90 67.1 142.5)">3</text>
<text x="161.1" y="148.5" transform="rotate(-90 161.1 148.5)">44.8</text>
<text x="161.1" y="186.5" transform="rotate(-90 161.1 186.5)">46</text>
<text x="171" y="205.1">⌀7.6</text>
<text x="182" y="205.1">G</text>
<text x="67.1" y="214.7" transform="rotate(-90 67.1 214.7)">156</text>
<text x="171" y="217.1">slot R10.5 x 6</text>
<text x="112.3" y="258.1">156</text>
</g>
<text font-size="3.8" x="290.7" y="284.4">PLA, light grey</text>
<g font-size="3.4">
<text x="39.4" y="8.2">1</text>
<text x="84.2" y="8.2">2</text>
<text x="134.2" y="8.2">3</text>
<text x="184.1" y="8.2">4</text>
<text x="234.2" y="8.2">5</text>
<text x="284.2" y="8.2">6</text>
<text x="334.2" y="8.2">7</text>
<text x="384.1" y="8.2">8</text>
<text x="16.5" y="30">A</text>
<text x="411.5" y="30">A</text>
<text x="16.5" y="74.2">B</text>
<text x="411.5" y="74.2">B</text>
<text x="16.7" y="124.2">C</text>
<text x="411.7" y="124.2">C</text>
<text x="16.5" y="174.2">D</text>
<text x="411.5" y="174.2">D</text>
<text x="16.7" y="224.2">E</text>
<text x="411.7" y="224.2">E</text>
<text x="16.7" y="268.5">F</text>
<text x="411.7" y="268.5">F</text>
<text x="39.4" y="290.2">1</text>
<text x="84.2" y="290.2">2</text>
<text x="134.2" y="290.2">3</text>
<text x="184.1" y="290.2">4</text>
<text x="234.2" y="290.2">5</text>
<text x="284.2" y="290.2">6</text>
<text x="334.2" y="290.2">7</text>
<text x="384.1" y="290.2">8</text>
</g>
<g font-size="2.4">
<text x="251.5" y="259.6">project</text>
<text x="297.5" y="259.6">title</text>
<text x="251.5" y="277.6">scale</text>
<text x="275.5" y="277.6">material, colour</text>
<text x="333.5" y="277.6">projection</text>
<text x="371.5" y="277.6">sheet</text>
</g>
</svg>
